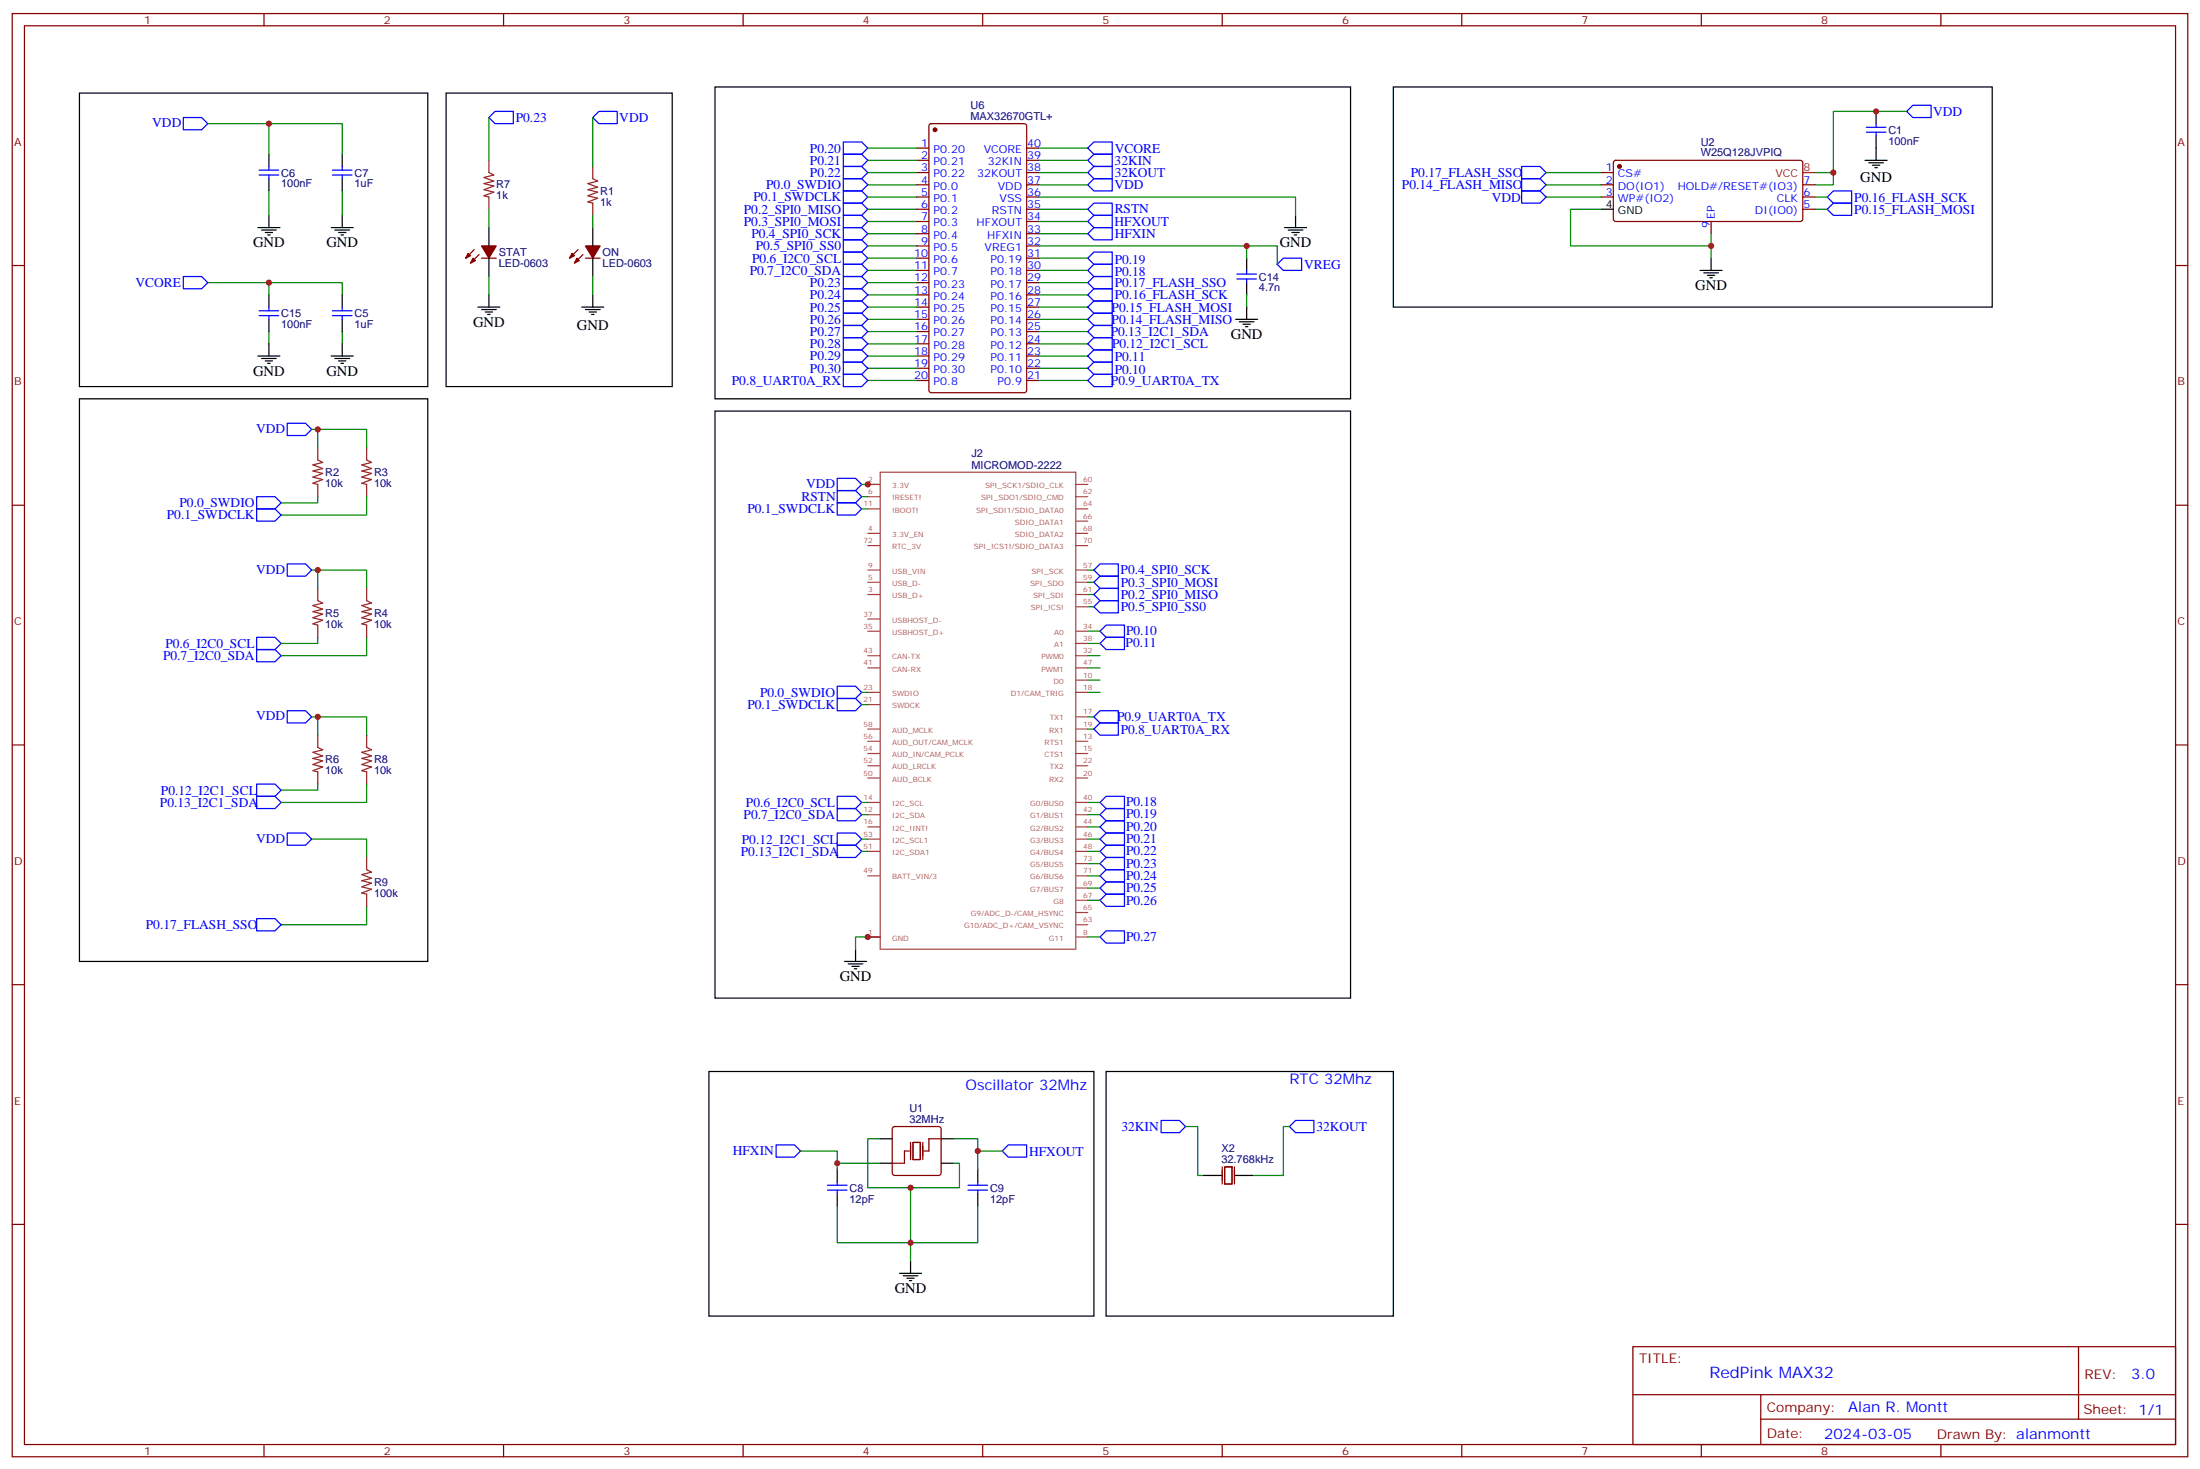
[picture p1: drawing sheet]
<svg xmlns="http://www.w3.org/2000/svg" width="635mm" height="424mm" viewBox="0 0 635 424" stroke-linecap="round" stroke-linejoin="round" font-family="sans-serif">
<g fill="none" stroke="#870000" stroke-width=".35">
<path d="M3.5 3.9h628v416.3h-628zM7.1 7.4h620.8v409.3h-620.8zM76.2 3.9v3.5M145.3 3.9v3.5M214.5 3.9v3.5M283.6 3.9v3.5M352.8 3.9v3.5M421.9 3.9v3.5M491.1 3.9v3.5M560.2 3.9v3.5M268.3 35.9l.5-.2h26.8l.7 .4v76.5l-.4 .6-27.1 .1-.6-.5-.1-76.4zM264.6 42.7h3.5"/>
<path d="M264.6 46.2h3.5M264.6 49.8h3.5M264.6 53.3h3.5M264.6 56.8h3.5M296.3 42.7h3.6M296.3 46.2h3.6M296.3 49.8h3.6M296.3 53.3h3.6M296.3 56.8h3.6M462.1 49.8h3.6M462.1 53.3h3.6M462.1 56.8h3.6"/>
<path d="M465.9 46.5l.5-.3 53.5 .1 .4 .7v16.5l-.7 .4-53.5-.1-.4-.6v-16.2zM520.3 53.3h3.6M520.3 56.8h3.6M3.5 76.6h3.6M136.9 72l-2.5 2.5M138.3 73.4l-2.5 2.5M139 74.5h4.2M166.9 72l-2.5 2.5M168.3 73.4l-2.5 2.5M169 74.5h4.2M264.6 60.4h3.5M264.6 63.9h3.5"/>
<path d="M264.6 67.4h3.5M264.6 70.9h3.5M264.6 74.5h3.5M264.6 78h3.5M296.3 60.4h3.6M296.3 63.9h3.6M296.3 67.4h3.6M296.3 70.9h3.6M296.3 74.5h3.6M296.3 78h3.6M493.9 63.9v3.5M520.3 60.4h3.6"/>
<path d="M627.9 76.6h3.6M264.6 81.5h3.5M264.6 85.1h3.5M264.6 88.6h3.5M264.6 92.1h3.5M264.6 95.6h3.5M264.6 99.2h3.5M296.3 81.5h3.6M296.3 85.1h3.6M296.3 88.6h3.6M296.3 92.1h3.6M296.3 95.6h3.6"/>
<path d="M296.3 99.2h3.6M264.6 102.7h3.5M264.6 106.2h3.5M264.6 109.7h3.5M296.3 102.7h3.6M296.3 106.2h3.6M296.3 109.7h3.6M3.5 145.7h3.6M627.9 145.7h3.6M3.5 214.9h3.6M627.9 214.9h3.6M3.5 284h3.6"/>
<path d="M627.9 284h3.6M257.8 325.2l.4-.3h12.7l.5 .3 .2 .4v12.7l-.2 .5-.5 .3h-12.7l-.5-.3-.2-.5v-12.7zM262.5 332h-1.4v3.5h-3.6M262.8 329.5v5M263.5 329.5h2.1v5h-2.1zM266.3 329.5v5M271.6 328.5h-3.5v3.5h-1.4M3.5 353.2h3.6M627.9 353.2h3.6M471.3 388.4h156.6v28.3h-156.6zM599.9 388.5v20.8M76.2 416.7v3.5"/>
<path d="M145.3 416.7v3.5M214.5 416.7v3.5M283.6 416.7v3.5M352.8 416.7v3.5M421.9 416.7v3.5M471.3 402.3h156.5M491.1 416.7v3.5M508.2 409.3h119.6M508.2 402.3v14.1M560.2 416.7v3.5"/>
</g>
<g fill="none" stroke="#000" stroke-width=".35">
<path d="M22.9 26.8h100.6v84.7h-100.6zM128.8 26.8h65.2v84.7h-65.2zM206.4 25.1h183.4v89.9h-183.4zM402.2 25.1h172.8v63.5h-172.8zM541.5 32.1v3.6M541.5 39.2v7M77.6 44.5v3.5M77.6 51.5v3.6M98.8 44.5v3.5M98.8 51.5v3.6M538.3 46.2h6.4M539.4 47h4.2"/>
<path d="M540.5 47.7h2.1M541.2 48.4h.7M74.4 65.7h6.4M75.5 66.4h4.2M76.6 67.1h2.1M77.3 67.8h.7M77.6 62.1v3.6M95.6 65.7h6.4M96.7 66.4h4.2M97.7 67.1h2.1M98.4 67.8h.7M98.8 62.1v3.6"/>
<path d="M141.1 65.7v5.2M141.1 74.5v5.3M171.1 65.7v5.2M171.1 74.5v5.3M359.8 74.5v3.5M370.8 65.7h6.3M371.8 66.4h4.3M372.9 67.1h2.1M373.6 67.8h.7M373.9 62.1v3.6M462.1 60.4h3.6M490.7 78h6.4"/>
<path d="M491.8 78.7h4.2M492.8 79.4h2.1M493.9 74.5v3.5M77.6 85.1v3.5M77.6 92.1v3.5M77.6 99.2v3.5M98.8 85.1v3.5M98.8 92.1v3.5M98.8 99.2v3.5M137.9 88.6h6.4M139 89.3h4.2M140.1 90h2.1"/>
<path d="M140.8 90.7h.7M141.1 85.1v3.5M167.9 88.6h6.4M169 89.3h4.2M170 90h2.2M170.7 90.7h.7M171.1 85.1v3.5M356.7 92.1h6.3M357.7 92.8h4.2M358.8 93.5h2.1M359.5 94.2h.7M359.8 81.5v3.6"/>
<path d="M359.8 88.6v3.5M493.5 80.1h.7M22.9 115h100.6v162.3h-100.6zM74.4 102.7h6.4M75.5 103.4h4.2M76.6 104.1h2.1M77.3 104.8h.7M95.6 102.7h6.4M96.7 103.4h4.2M97.7 104.1h2.1M98.4 104.8h.7M206.4 118.6h183.4v169.3h-183.4z"/>
<path d="M243.8 277.3h6.3M244.8 278h4.3M245.9 278.7h2.1M246.6 279.4h.7M246.9 273.8v3.5M204.6 309.1h111.1v70.5h-111.1zM319.3 309.1h82.9v70.5h-82.9zM241.7 337.3v3.5M254 328.5h3.5M254 335.5h3.5M271.6 328.5h3.6M271.6 335.5h3.6"/>
<path d="M282.2 337.3v3.5M347.5 339.1h5.3M356.3 339.1h5.3M241.7 344.3v3.6M282.2 344.3v3.6M259.6 367.3h6.4M260.7 368h4.2M261.8 368.7h2.1M262.5 369.4h.7M262.8 363.7v3.6"/>
</g>
<g fill="none" stroke="#00f" stroke-width=".35">
<path d="M52.9 33.9h5.3l1.8 1.8-1.8 1.7h-5.3zM141.1 33.9l1.8-1.8h5.3v3.6h-5.3zM172.9 32.1h5.3v3.6h-5.3l-1.8-1.8zM538.7 38.1h5.6M538.7 36.7h5.6M541.5 35.7v1M541.5 38.1v1.1M550.3 32.1l1.8-1.7h5.3v3.5h-5.3zM74.8 49.1h5.6M74.8 50.5h5.6M77.6 48v1.1M77.6 50.5v1"/>
<path d="M96 49.1h5.6M96 50.5h5.6M98.8 48v1.1M98.8 50.5v1M243.4 51.5h5.3l1.8 1.8-1.8 1.8h-5.3zM243.4 55.1h5.3l1.8 1.7-1.8 1.8h-5.3zM243.4 58.6h5.3l1.8 1.8-1.8 1.7h-5.3zM243.4 41h5.3l1.8 1.7-1.8 1.8h-5.3zM243.4 44.5h5.3l1.8 1.7-1.8 1.8h-5.3zM243.4 48h5.3l1.8 1.8-1.8 1.7h-5.3zM314 53.3l1.7-1.8h5.3v3.6h-5.3zM314 42.7l1.7-1.7h5.3v3.5h-5.3z"/>
<path d="M314 46.2l1.7-1.7h5.3v3.5h-5.3zM314 49.8l1.7-1.8h5.3v3.5h-5.3zM439.2 48h5.3l1.8 1.8-1.8 1.7h-5.3zM439.2 51.5h5.3l1.8 1.8-1.8 1.8h-5.3zM439.2 55.1h5.3l1.8 1.7-1.8 1.8h-5.3zM527.4 56.8l1.8-1.7h5.3v3.5h-5.3zM52.9 79.8h5.3l1.8 1.7-1.8 1.8h-5.3zM243.4 62.1h5.3l1.8 1.8-1.8 1.8h-5.3zM243.4 65.7h5.3l1.8 1.7-1.8 1.8h-5.3zM243.4 69.2h5.3l1.8 1.7-1.8 1.8h-5.3zM243.4 72.7h5.3l1.8 1.8-1.8 1.7h-5.3zM243.4 76.2h5.3l1.8 1.8-1.8 1.8h-5.3z"/>
<path d="M243.4 79.8h5.3l1.8 1.7-1.8 1.8h-5.3zM314 78l1.7-1.8h5.3v3.6h-5.3zM314 74.5l1.7-1.8h5.3v3.5h-5.3zM314 67.4l1.7-1.7h5.3v3.5h-5.3zM314 63.9l1.7-1.8h5.3v3.6h-5.3zM314 60.4l1.7-1.8h5.3v3.5h-5.3zM357 79.1h5.7M359.8 78v1.1M368.7 76.2l1.7-1.7h5.3v3.5h-5.3zM527.4 60.4l1.8-1.8h5.3v3.5h-5.3zM74.8 89.6h5.6M74.8 91.1h5.6"/>
<path d="M77.6 88.6v1M77.6 91.1v1M96 89.6h5.6M96 91.1h5.6M98.8 88.6v1M98.8 91.1v1M243.4 97.4h5.3l1.8 1.8-1.8 1.7h-5.3zM243.4 93.9h5.3l1.8 1.7-1.8 1.8h-5.3zM243.4 90.3h5.3l1.8 1.8-1.8 1.8h-5.3zM243.4 86.8h5.3l1.8 1.8-1.8 1.7h-5.3zM243.4 83.3h5.3l1.8 1.8-1.8 1.7h-5.3zM314 88.6l1.7-1.8h5.3v3.5h-5.3z"/>
<path d="M314 92.1l1.7-1.8h5.3v3.6h-5.3zM314 95.6l1.7-1.7h5.3v3.5h-5.3zM314 99.2l1.7-1.8h5.3v3.5h-5.3zM314 85.1l1.7-1.8h5.3v3.5h-5.3zM314 81.5l1.7-1.7h5.3v3.5h-5.3zM357 80.5h5.7M359.8 80.5v1M243.4 108h5.3l1.8 1.7-1.8 1.8h-5.3zM243.4 104.5h5.3l1.8 1.7-1.8 1.8h-5.3zM243.4 100.9h5.3l1.8 1.8-1.8 1.8h-5.3zM314 102.7l1.7-1.8h5.3v3.6h-5.3zM314 106.2l1.7-1.7h5.3v3.5h-5.3z"/>
<path d="M315.7 108h5.3v3.5h-5.3l-1.7-1.8zM82.9 122.1h5.3l1.8 1.8-1.8 1.7h-5.3zM241.7 138h5.2l1.8 1.7-1.8 1.8h-5.2zM74.1 143.3h5.3l1.7 1.7-1.7 1.8h-5.3zM74.1 146.8h5.3l1.7 1.8-1.7 1.7h-5.3zM241.7 141.5h5.2l1.8 1.8-1.8 1.7h-5.2zM241.7 145h5.2l1.8 1.8-1.8 1.8h-5.2zM82.9 162.7h5.3l1.8 1.7-1.8 1.8h-5.3zM315.7 175l1.8-1.8h5.3v3.6h-5.3zM317.5 166.2h5.3v3.5h-5.3l-1.8-1.7zM317.5 162.7h5.3v3.5h-5.3l-1.8-1.8zM317.5 169.7h5.3v3.5h-5.3l-1.8-1.7z"/>
<path d="M74.1 187.4h5.3l1.7 1.7-1.7 1.8h-5.3zM74.1 183.8h5.3l1.7 1.8-1.7 1.8h-5.3zM241.7 197.9h5.2l1.8 1.8-1.8 1.8h-5.2zM317.5 185.6l1.8-1.8h5.3v3.6h-5.3zM319.3 180.3h5.3v3.5h-5.3l-1.8-1.7zM82.9 205h5.3l1.8 1.8-1.8 1.7h-5.3zM241.7 201.5h5.2l1.8 1.7-1.8 1.8h-5.2zM317.5 208.5h5.3v3.6h-5.3l-1.8-1.8zM317.5 205h5.3v3.5h-5.3l-1.8-1.7zM74.1 226.2h5.3l1.7 1.7-1.7 1.8h-5.3zM74.1 229.7h5.3l1.7 1.8-1.7 1.7h-5.3zM241.7 229.7h5.2l1.8 1.8-1.8 1.7h-5.2z"/>
<path d="M241.7 233.2h5.2l1.8 1.8-1.8 1.7h-5.2zM319.3 233.2h5.3v3.5h-5.3l-1.8-1.7zM319.3 229.7h5.3v3.5h-5.3l-1.8-1.7zM319.3 236.7h5.3v3.6h-5.3l-1.8-1.8zM82.9 240.3h5.3l1.8 1.7-1.8 1.8h-5.3zM241.7 240.3h5.2l1.8 1.7-1.8 1.8h-5.2zM241.7 243.8h5.2l1.8 1.8-1.8 1.7h-5.2zM317.5 245.6l1.8-1.8h5.3v3.5h-5.3zM317.5 259.7l1.8-1.8h5.3v3.5h-5.3zM319.3 240.3h5.3v3.5h-5.3l-1.8-1.8zM319.3 250.9h5.3v3.5h-5.3l-1.8-1.8zM319.3 254.4h5.3v3.5h-5.3l-1.8-1.7z"/>
<path d="M319.3 247.3h5.3v3.6h-5.3l-1.8-1.8zM74.1 265h5.3l1.7 1.7-1.7 1.8h-5.3zM319.3 268.5h5.3v3.5h-5.3l-1.8-1.7zM224 330.2h5.3l1.8 1.8-1.8 1.8h-5.3zM289.3 332l1.7-1.8h5.3v3.6h-5.3zM335.1 323.2h5.3l1.8 1.7-1.8 1.8h-5.3zM372.2 324.9l1.7-1.7h5.3v3.5h-5.3zM238.8 341.9h5.7M238.8 343.3h5.7M241.7 340.8v1.1M241.7 343.3v1M279.4 341.9h5.6"/>
<path d="M279.4 343.3h5.6M282.2 340.8v1.1M282.2 343.3v1"/>
</g>
<g fill="none" stroke="#008700" stroke-width=".35">
<path d="M60 35.7h17.6v8.8M77.6 35.7h21.2v8.8M141.1 33.9v12.3M171.1 33.9v14.1M550.3 32.1h-21.1v17.7h-5.3M77.6 55.1v7M98.8 55.1v7M250.5 56.8h14.1M250.5 53.3h14.1M250.5 49.8h14.1M250.5 46.2h14.1M250.5 42.7h14.1"/>
<path d="M299.9 56.8h74v5.3M299.9 53.3h14.1M299.9 49.8h14.1M299.9 46.2h14.1M299.9 42.7h14.1M446.3 56.8h15.8M446.3 53.3h15.8M446.3 49.8h15.8M523.9 56.8h3.5M529.2 49.8v3.5h-5.3M141.1 60.4v5.3M141.1 79.8v5.3"/>
<path d="M171.1 62.1v3.6M171.1 79.8v5.3M250.5 78h14.1M250.5 74.5h14.1M250.5 70.9h14.1M250.5 67.4h14.1M250.5 63.9h14.1M250.5 60.4h14.1M299.9 70.9h59.9v3.6M299.9 78h14.1M299.9 74.5h14.1M299.9 67.4h14.1"/>
<path d="M299.9 63.9h14.1M299.9 60.4h14.1M359.8 70.9h8.9v5.3M462.1 60.4h-8.8v10.5h40.6v-3.5M493.9 70.9v3.6M523.9 60.4h3.5M60 81.5h38.8v3.6M77.6 81.5v3.6M77.6 95.6v3.6M98.8 95.6v3.6M250.5 99.2h14.1M250.5 95.6h14.1"/>
<path d="M250.5 92.1h14.1M250.5 88.6h14.1M250.5 81.5h14.1M250.5 85.1h14.1M299.9 99.2h14.1M299.9 95.6h14.1M299.9 92.1h14.1M299.9 88.6h14.1M299.9 81.5h14.1M299.9 85.1h14.1M359.8 85.1v3.5M250.5 109.7h14.1"/>
<path d="M250.5 106.2h14.1M250.5 102.7h14.1M299.9 109.7h14.1M299.9 106.2h14.1M299.9 102.7h14.1M90 123.9h1.7v5.3M91.7 123.9h14.1v5.3M248.7 139.7h1.8M91.7 143.3v1.7h-10.6M105.8 143.3v5.3h-24.7M248.7 143.3h1.8M248.7 146.8h1.8"/>
<path d="M90 164.4h1.7v5.3M91.7 164.4h14.1v5.3M314 175h1.7M314 171.5h1.7M314 168h1.7M314 164.4h1.7M91.7 183.8v1.8h-10.6M105.8 183.8v5.3h-24.7M248.7 199.7h1.8M314 199.7h3.5M314 196.2h3.5M314 192.7h3.5"/>
<path d="M314 189.1h3.5M314 185.6h3.5M314 182.1h3.5M90 206.8h1.7v5.3M91.7 206.8h14.1v5.3M248.7 203.2h1.8M314 210.3h1.7M314 206.8h1.7M91.7 226.2v1.7h-10.6M105.8 226.2v5.3h-24.7M248.7 231.5h1.8M248.7 235h1.8"/>
<path d="M314 231.5h3.5M314 235h3.5M314 238.5h3.5M90 242h15.8v5.3M248.7 242h1.8M248.7 245.6h1.8M314 242h3.5M314 245.6h3.5M314 259.7h3.5M314 256.2h3.5M314 252.6h3.5M314 249.1h3.5"/>
<path d="M105.8 261.4v5.3h-24.7M250.5 270.3h-3.6v3.5M314 270.3h3.5M231.1 332h10.6v3.5M254 335.5h-12.3v1.8M254 328.5h-3.5v14.1h12.3v21.1M275.2 328.5h7v3.5h7.1M275.2 335.5h1.7v7.1h-14.1M282.2 332v5.3M342.2 324.9h3.5v14.2h1.8M372.2 324.9h-1.8v14.2h-8.8M241.7 347.9v10.6h40.5v-10.6"/>
</g>
<g fill="#870000" stroke="#870000" stroke-width=".35">
<path d="M135.1 73.1l.7 .7-1.4 .7z"/>
<path d="M136.5 74.5l.7 .7-1.4 .7z"/>
<path d="M139 70.9h4.2l-2.1 3.6z"/>
<path d="M165.1 73.1l.7 .7-1.4 .7z"/>
<path d="M166.5 74.5l.7 .7-1.4 .7z"/>
<path d="M169 70.9h4.2l-2.1 3.6z"/>
<circle cx="269.9" cy="37.4" r=".53"/>
<circle cx="467.4" cy="48" r=".53"/>
</g>
<path d="M141.1 46.2v3.6l1.4 .7-2.8 .7 2.8 1-2.8 .8 2.8 .7-2.8 1 2.8 .7-2.8 1.1 1.4 .3v3.6M171.1 48v3.5l1.4 .7-2.8 .8 2.8 1-2.8 .7 2.8 .7-2.8 1.1 2.8 .7-2.8 1 1.4 .4v3.5M91.7 129.2v3.5l1.4 .7-2.8 .7 2.8 1-2.8 .8 2.8 .7-2.8 1 2.8 .7-2.8 1.1 1.4 .3v3.6M105.8 129.2v3.5l1.4 .7-2.8 .7 2.8 1-2.8 .8 2.8 .7-2.8 1 2.8 .7-2.8 1.1 1.4 .3v3.6M91.7 169.7v3.5l1.4 .8-2.8 .7 2.8 1-2.8 .7 2.8 .7-2.8 1.1 2.8 .7-2.8 1.1 1.4 .3v3.5M105.8 169.7v3.5l1.4 .8-2.8 .7 2.8 1-2.8 .7 2.8 .7-2.8 1.1 2.8 .7-2.8 1.1 1.4 .3v3.5M91.7 212.1v3.5l1.4 .7-2.8 .7 2.8 1.1-2.8 .7 2.8 .7-2.8 1 2.8 .7-2.8 1.1 1.4 .3v3.6M105.8 212.1v3.5l1.4 .7-2.8 .7 2.8 1.1-2.8 .7 2.8 .7-2.8 1 2.8 .7-2.8 1.1 1.4 .3v3.6M105.8 247.3v3.6l1.4 .7-2.8 .7 2.8 1-2.8 .7 2.8 .7-2.8 1.1 2.8 .7-2.8 1.1 1.4 .3v3.5" fill="none" stroke="#8c2424" stroke-width=".35"/>
<path d="M352.8 336.6v4.9M353.5 336.6h2.1v4.9h-2.1zM356.3 336.6v4.9" fill="none" stroke="#871200" stroke-width=".35"/>
<g fill="none" stroke="#a64a4a" stroke-width=".35">
<path d="M250.5 139.7h3.4M254.1 136.2h56.4v137.6h-56.4zM310.5 139.7h3.5M250.5 143.3h3.4M250.5 146.8h3.4M250.5 153.8h3.4M250.5 157.4h3.4M310.5 143.3h3.5M310.5 150.3h3.5M310.5 146.8h3.5M310.5 153.8h3.5M310.5 157.4h3.5"/>
<path d="M250.5 164.4h3.4M250.5 168h3.4M250.5 171.5h3.4M250.5 178.5h3.4M310.5 164.4h3.5M310.5 168h3.5M310.5 171.5h3.5M310.5 175h3.5M250.5 199.7h3.4M250.5 182.1h3.4M250.5 192.7h3.4M250.5 189.1h3.4"/>
<path d="M310.5 196.2h3.5M310.5 199.7h3.5M310.5 185.6h3.5M310.5 182.1h3.5M310.5 192.7h3.5M310.5 189.1h3.5M250.5 210.3h3.4M250.5 203.2h3.4M250.5 217.3h3.4M250.5 213.8h3.4M310.5 210.3h3.5M310.5 206.8h3.5"/>
<path d="M310.5 217.3h3.5M310.5 213.8h3.5M250.5 238.5h3.4M250.5 231.5h3.4M250.5 235h3.4M250.5 224.4h3.4M250.5 220.9h3.4M310.5 238.5h3.5M310.5 231.5h3.5M310.5 235h3.5M310.5 224.4h3.5M310.5 220.9h3.5"/>
<path d="M250.5 252.6h3.4M250.5 242h3.4M250.5 245.6h3.4M310.5 252.6h3.5M310.5 242h3.5M310.5 245.6h3.5M310.5 249.1h3.5M310.5 256.2h3.5M310.5 259.7h3.5M250.5 270.3h3.4M310.5 270.3h3.5M310.5 263.2h3.5"/>
<path d="M310.5 266.7h3.5"/>
</g>
<path d="M520.3 49.8h3.6" fill="none" stroke="#f00" stroke-width=".35"/>
<g fill="#c00">
<circle cx="77.6" cy="35.7" r=".88"/>
<circle cx="77.6" cy="81.5" r=".88"/>
<circle cx="262.8" cy="358.5" r=".88"/>
<circle cx="282.2" cy="332" r=".88"/>
<circle cx="241.7" cy="335.5" r=".88"/>
<circle cx="262.8" cy="342.6" r=".88"/>
<circle cx="250.5" cy="270.3" r=".88"/>
<circle cx="250.5" cy="139.7" r=".88"/>
<circle cx="359.8" cy="70.9" r=".88"/>
<circle cx="91.7" cy="123.9" r=".88"/>
<circle cx="91.7" cy="164.4" r=".88"/>
<circle cx="91.7" cy="206.8" r=".88"/>
<circle cx="529.2" cy="49.8" r=".88"/>
<circle cx="493.9" cy="70.9" r=".88"/>
<circle cx="541.5" cy="32.1" r=".88"/>
</g>
<text font-size="4.6" fill="#00f" x="493.4" y="397.5">RedPink MAX32</text>
<g font-size="4.2">
<text x="536.9" y="52.4">GND</text>
<text x="73" y="71.3">GND</text>
<text x="94.2" y="71.3">GND</text>
<text x="369.4" y="71.3">GND</text>
<text x="489.3" y="83.6">GND</text>
<text x="136.5" y="94.2">GND</text>
<text x="166.5" y="95.3">GND</text>
<text x="355.2" y="97.8">GND</text>
<text x="73" y="108.3">GND</text>
<text x="94.2" y="108.3">GND</text>
<text x="242.4" y="283">GND</text>
<text x="258.2" y="372.9">GND</text>
</g>
<g font-size="4.2" fill="#00f">
<text x="278.7" y="314.4">Oscillator 32Mhz</text>
<text x="372.2" y="312.6">RTC 32Mhz</text>
<text x="615.1" y="397.7">3.0</text>
<text x="533.5" y="407.3">Alan R. Montt</text>
<text x="526.6" y="415.1">2024-03-05</text>
</g>
<g font-size="3.9" fill="#00f">
<text x="148.9" y="35.1">P0.23</text>
<text x="178.8" y="35.2">VDD</text>
<text x="558" y="33.4">VDD</text>
<text x="44" y="36.7">VDD</text>
<text x="233.8" y="44">P0.20</text>
<text x="233.8" y="47.5">P0.21</text>
<text x="321.7" y="47.5">32KIN</text>
<text x="321.7" y="44">VCORE</text>
<text x="233.8" y="51">P0.22</text>
<text x="321.7" y="51.1">32KOUT</text>
<text x="407.2" y="51.1">P0.17_FLASH_SSO</text>
<text x="217.5" y="58.1">P0.1_SWDCLK</text>
<text x="221.1" y="54.6">P0.0_SWDIO</text>
<text x="321.7" y="54.6">VDD</text>
<text x="404.7" y="54.6">P0.14_FLASH_MISO</text>
<text x="430.6" y="58.1">VDD</text>
<text x="535.2" y="58.1">P0.16_FLASH_SCK</text>
<text x="214.7" y="61.6">P0.2_SPI0_MISO</text>
<text x="214.7" y="65.2">P0.3_SPI0_MOSI</text>
<text x="321.7" y="65.1">HFXOUT</text>
<text x="321.7" y="61.6">RSTN</text>
<text x="535.2" y="61.7">P0.15_FLASH_MOSI</text>
<text x="216.9" y="68.7">P0.4_SPI0_SCK</text>
<text x="321.7" y="68.7">HFXIN</text>
<text x="217.1" y="75.7">P0.6_I2C0_SCL</text>
<text x="218.1" y="72.2">P0.5_SPI0_SS0</text>
<text x="321.7" y="76">P0.19</text>
<text x="376.4" y="77.6">VREG</text>
<text x="39.1" y="82.7">VCORE</text>
<text x="216.4" y="79.3">P0.7_I2C0_SDA</text>
<text x="233.8" y="82.8">P0.23</text>
<text x="321.7" y="79.6">P0.18</text>
<text x="321.7" y="82.8">P0.17_FLASH_SSO</text>
<text x="233.8" y="89.9">P0.25</text>
<text x="233.8" y="86.3">P0.24</text>
<text x="320.8" y="89.9">P0.15_FLASH_MOSI</text>
<text x="321.8" y="86.4">P0.16_FLASH_SCK</text>
<text x="233.8" y="93.4">P0.26</text>
<text x="320.8" y="93.4">P0.14_FLASH_MISO</text>
<text x="233.8" y="100.4">P0.28</text>
<text x="233.8" y="96.9">P0.27</text>
<text x="320.6" y="96.9">P0.13_I2C1_SDA</text>
<text x="321" y="100.4">P0.12_I2C1_SCL</text>
<text x="233.8" y="107.5">P0.30</text>
<text x="233.8" y="104">P0.29</text>
<text x="321.7" y="104.2">P0.11</text>
<text x="321.7" y="107.8">P0.10</text>
<text x="211.2" y="111">P0.8_UART0A_RX</text>
<text x="320.7" y="111">P0.9_UART0A_TX</text>
<text x="73.9" y="124.9">VDD</text>
<text x="232.7" y="140.8">VDD</text>
<text x="48.2" y="149.8">P0.1_SWDCLK</text>
<text x="51.8" y="146.3">P0.0_SWDIO</text>
<text x="215.7" y="148.1">P0.1_SWDCLK</text>
<text x="231.3" y="144.5">RSTN</text>
<text x="73.9" y="165.5">VDD</text>
<text x="323.4" y="165.7">P0.4_SPI0_SCK</text>
<text x="323.5" y="169.3">P0.3_SPI0_MOSI</text>
<text x="323.5" y="172.7">P0.2_SPI0_MISO</text>
<text x="323.5" y="176.2">P0.5_SPI0_SS0</text>
<text x="325" y="183.1">P0.10</text>
<text x="47.1" y="190.4">P0.7_I2C0_SDA</text>
<text x="47.7" y="186.9">P0.6_I2C0_SCL</text>
<text x="324.9" y="186.7">P0.11</text>
<text x="219.4" y="201">P0.0_SWDIO</text>
<text x="73.9" y="207.8">VDD</text>
<text x="215.7" y="204.5">P0.1_SWDCLK</text>
<text x="322.4" y="208">P0.9_UART0A_TX</text>
<text x="323.5" y="211.6">P0.8_UART0A_RX</text>
<text x="46.2" y="232.8">P0.13_I2C1_SDA</text>
<text x="46.4" y="229.2">P0.12_I2C1_SCL</text>
<text x="215.3" y="232.7">P0.6_I2C0_SCL</text>
<text x="325" y="232.4">P0.18</text>
<text x="214.6" y="236.3">P0.7_I2C0_SDA</text>
<text x="325" y="235.9">P0.19</text>
<text x="325" y="239.6">P0.20</text>
<text x="73.9" y="243.1">VDD</text>
<text x="214.1" y="243.3">P0.12_I2C1_SCL</text>
<text x="325" y="243.2">P0.21</text>
<text x="213.8" y="246.9">P0.13_I2C1_SDA</text>
<text x="325" y="246.7">P0.22</text>
<text x="325" y="250.4">P0.23</text>
<text x="325" y="253.9">P0.24</text>
<text x="325" y="257.4">P0.25</text>
<text x="325" y="260.9">P0.26</text>
<text x="42.1" y="268">P0.17_FLASH_SSO</text>
<text x="325" y="271.5">P0.27</text>
<text x="323.7" y="326.2">32KIN</text>
<text x="379.9" y="326.3">32KOUT</text>
<text x="211.5" y="333.2">HFXIN</text>
<text x="297" y="333.3">HFXOUT</text>
</g>
<g font-size="3.9" fill="#800">
<text x="473.1" y="393">TITLE:</text>
<text x="601.7" y="397.7">REV:</text>
<text x="510" y="407.2">Company:</text>
<text x="601.4" y="407.8">Sheet: 1/1</text>
<text x="510" y="414.9">Date:</text>
<text x="559" y="415">Drawn By: alanmontt</text>
</g>
<g font-size="3.2" fill="#800">
<text x="41.6" y="6.9">1</text>
<text x="110.8" y="6.9">2</text>
<text x="179.9" y="6.9">3</text>
<text x="249.1" y="6.9">4</text>
<text x="318.2" y="6.9">5</text>
<text x="387.3" y="6.9">6</text>
<text x="456.5" y="6.9">7</text>
<text x="525.6" y="6.9">8</text>
<text x="4.1" y="42">A</text>
<text x="628.5" y="42">A</text>
<text x="4.1" y="111.2">B</text>
<text x="628.5" y="111.2">B</text>
<text x="4.1" y="180.3">C</text>
<text x="628.5" y="180.3">C</text>
<text x="4.1" y="249.4">D</text>
<text x="628.5" y="249.4">D</text>
<text x="4.1" y="318.6">E</text>
<text x="628.5" y="318.6">E</text>
<text x="41.6" y="419.7">1</text>
<text x="110.8" y="419.7">2</text>
<text x="179.9" y="419.7">3</text>
<text x="249.1" y="419.7">4</text>
<text x="318.2" y="419.7">5</text>
<text x="387.3" y="419.7">6</text>
<text x="456.5" y="419.7">7</text>
<text x="525.6" y="419.7">8</text>
</g>
<g font-size="3.2" fill="#000080">
<text x="280.1" y="34.6">MAX32670GTL+</text>
<text x="280.1" y="31.4">U6</text>
<text x="545" y="41.7">100nF</text>
<text x="545" y="38.6">C1</text>
<text x="490.9" y="45.1">W25Q128JVPIQ</text>
<text x="490.9" y="42.1">U2</text>
<text x="81.1" y="51">C6</text>
<text x="102.3" y="51">C7</text>
<text x="81.1" y="54.1">100nF</text>
<text x="102.3" y="54.1">1uF</text>
<text x="143.2" y="57.5">1k</text>
<text x="143.2" y="54.4">R7</text>
<text x="173.2" y="59.3">1k</text>
<text x="173.2" y="56.1">R1</text>
<text x="143.9" y="77.1">LED-0603</text>
<text x="143.9" y="73.8">STAT</text>
<text x="173.9" y="77.1">LED-0603</text>
<text x="173.9" y="73.8">ON</text>
<text x="363.4" y="81">C14</text>
<text x="363.4" y="84">4.7n</text>
<text x="81.1" y="94.6">100nF</text>
<text x="81.1" y="91.6">C15</text>
<text x="102.3" y="94.6">1uF</text>
<text x="102.3" y="91.6">C5</text>
<text x="280.4" y="131.9">J2</text>
<text x="93.8" y="137.3">R2</text>
<text x="107.9" y="137.3">R3</text>
<text x="280.4" y="135.1">MICROMOD-2222</text>
<text x="93.8" y="140.4">10k</text>
<text x="107.9" y="140.4">10k</text>
<text x="93.8" y="177.8">R5</text>
<text x="107.9" y="177.8">R4</text>
<text x="93.8" y="181">10k</text>
<text x="107.9" y="181">10k</text>
<text x="93.8" y="220.2">R6</text>
<text x="107.9" y="220.2">R8</text>
<text x="93.8" y="223.3">10k</text>
<text x="107.9" y="223.3">10k</text>
<text x="107.9" y="255.4">R9</text>
<text x="107.9" y="258.6">100k</text>
<text x="262.5" y="323.9">32MHz</text>
<text x="262.5" y="320.7">U1</text>
<text x="352.5" y="335.5">32.768kHz</text>
<text x="352.5" y="332.3">X2</text>
<text x="245.2" y="346.9">12pF</text>
<text x="245.2" y="343.8">C8</text>
<text x="285.8" y="346.9">12pF</text>
<text x="285.8" y="343.8">C9</text>
</g>
<g font-size="3.2" fill="#00f">
<text x="265.9" y="45.9">2</text>
<text x="265.9" y="42.4">1</text>
<text x="269.4" y="47.7">P0.21</text>
<text x="269.4" y="44.1">P0.20</text>
<text x="283.9" y="44.1">VCORE</text>
<text x="285.1" y="47.7">32KIN</text>
<text x="296.5" y="42.4">40</text>
<text x="296.5" y="45.9">39</text>
<text x="265.9" y="53">4</text>
<text x="265.9" y="49.4">3</text>
<text x="269.4" y="51.2">P0.22</text>
<text x="282" y="51.2">32KOUT</text>
<text x="296.5" y="49.4">38</text>
<text x="296.5" y="53">37</text>
<text x="463.5" y="49.4">1</text>
<text x="463.5" y="53">2</text>
<text x="467" y="51.2">CS#</text>
<text x="520.5" y="53">7</text>
<text x="265.9" y="56.5">5</text>
<text x="269.4" y="58.2">P0.1</text>
<text x="269.4" y="54.7">P0.0</text>
<text x="288" y="54.7">VDD</text>
<text x="288.5" y="58.2">VSS</text>
<text x="296.5" y="56.5">36</text>
<text x="463.5" y="56.5">3</text>
<text x="467" y="54.7">DO(IO1)</text>
<text x="467" y="58.2">WP#(IO2)</text>
<text x="484.2" y="54.7">HOLD#/RESET#(IO3)</text>
<text x="512.9" y="58.2">CLK</text>
<text x="520.5" y="56.5">6</text>
<text x="265.9" y="63.5">7</text>
<text x="265.9" y="60">6</text>
<text x="269.4" y="65.3">P0.3</text>
<text x="269.4" y="61.8">P0.2</text>
<text x="281.9" y="65.3">HFXOUT</text>
<text x="286.3" y="61.8">RSTN</text>
<text x="296.5" y="60">35</text>
<text x="296.5" y="63.5">34</text>
<text x="493.5" y="65.9" transform="rotate(-90 493.5 65.9)">9</text>
<text x="494.9" y="63.2" transform="rotate(-90 494.9 63.2)">EP</text>
<text x="506.5" y="61.8">DI(IO0)</text>
<text x="520.5" y="60">5</text>
<text x="265.9" y="70.6">9</text>
<text x="265.9" y="67.1">8</text>
<text x="269.4" y="68.8">P0.4</text>
<text x="284.9" y="68.8">HFXIN</text>
<text x="296.5" y="67.1">33</text>
<text x="296.5" y="70.6">32</text>
<text x="263.9" y="77.6">11</text>
<text x="263.9" y="74.1">10</text>
<text x="269.4" y="75.9">P0.6</text>
<text x="269.4" y="72.4">P0.5</text>
<text x="284.2" y="72.4">VREG1</text>
<text x="285.9" y="75.9">P0.19</text>
<text x="296.5" y="74.1">31</text>
<text x="296.5" y="77.6">30</text>
<text x="263.9" y="81.2">12</text>
<text x="269.4" y="82.9">P0.23</text>
<text x="269.4" y="79.4">P0.7</text>
<text x="285.9" y="79.4">P0.18</text>
<text x="285.9" y="82.9">P0.17</text>
<text x="296.5" y="81.2">29</text>
<text x="263.9" y="88.2">14</text>
<text x="263.9" y="84.7">13</text>
<text x="269.4" y="90">P0.25</text>
<text x="269.4" y="86.5">P0.24</text>
<text x="285.9" y="86.5">P0.16</text>
<text x="285.9" y="90">P0.15</text>
<text x="296.5" y="84.7">28</text>
<text x="296.5" y="88.2">27</text>
<text x="263.9" y="95.3">16</text>
<text x="263.9" y="91.8">15</text>
<text x="269.4" y="93.5">P0.26</text>
<text x="285.9" y="93.5">P0.14</text>
<text x="296.5" y="91.8">26</text>
<text x="296.5" y="95.3">25</text>
<text x="263.9" y="98.8">17</text>
<text x="269.4" y="100.6">P0.28</text>
<text x="269.4" y="97">P0.27</text>
<text x="285.9" y="97">P0.13</text>
<text x="285.9" y="100.6">P0.12</text>
<text x="296.5" y="98.8">24</text>
<text x="263.9" y="105.9">19</text>
<text x="263.9" y="102.3">18</text>
<text x="269.4" y="107.6">P0.30</text>
<text x="269.4" y="104.1">P0.29</text>
<text x="285.9" y="104.1">P0.11</text>
<text x="285.9" y="107.6">P0.10</text>
<text x="296.5" y="102.3">23</text>
<text x="296.5" y="105.9">22</text>
<text x="263.9" y="109.4">20</text>
<text x="269.4" y="111.2">P0.8</text>
<text x="287.9" y="111.2">P0.9</text>
<text x="296.5" y="109.4">21</text>
</g>
<g font-size="3.2" fill="#f00">
<text x="512.4" y="51.2">VCC</text>
<text x="520.5" y="49.4">8</text>
</g>
<g font-size="3.2">
<text x="463.5" y="60">4</text>
<text x="467" y="61.8">GND</text>
</g>
<g font-size="2.1" fill="#a54b4b">
<text x="250.6" y="142.6">6</text>
<text x="250.6" y="139">2</text>
<text x="257.5" y="140.8">3.3V</text>
<text x="284.3" y="140.8">SPI_SCK1/SDIO_CLK</text>
<text x="312.6" y="139">60</text>
<text x="312.6" y="142.6">62</text>
<text x="249.2" y="146.1">11</text>
<text x="257.5" y="147.8">!BOOT!</text>
<text x="257.5" y="144.3">!RESET!</text>
<text x="281.7" y="147.8">SPI_SDI1/SDIO_DATA0</text>
<text x="283.2" y="144.3">SPI_SDO1/SDIO_CMD</text>
<text x="312.6" y="149.6">66</text>
<text x="312.6" y="146.1">64</text>
<text x="250.6" y="153.2">4</text>
<text x="257.5" y="154.9">3.3V_EN</text>
<text x="292.9" y="151.4">SDIO_DATA1</text>
<text x="292.9" y="154.9">SDIO_DATA2</text>
<text x="312.6" y="153.2">68</text>
<text x="249.2" y="156.7">72</text>
<text x="257.5" y="158.4">RTC_3V</text>
<text x="281.1" y="158.4">SPI_!CS1!/SDIO_DATA3</text>
<text x="312.6" y="156.7">70</text>
<text x="250.6" y="167.3">5</text>
<text x="250.6" y="163.7">9</text>
<text x="257.5" y="165.5">USB_VIN</text>
<text x="297.7" y="165.5">SPI_SCK</text>
<text x="312.6" y="163.7">57</text>
<text x="312.6" y="167.3">59</text>
<text x="250.6" y="170.8">3</text>
<text x="257.5" y="172.5">USB_D+</text>
<text x="257.5" y="169">USB_D-</text>
<text x="297.4" y="169">SPI_SDO</text>
<text x="298.2" y="172.5">SPI_SDI</text>
<text x="312.6" y="170.8">61</text>
<text x="249.2" y="177.8">37</text>
<text x="257.5" y="179.6">USBHOST_D-</text>
<text x="297.5" y="176.1">SPI_!CS!</text>
<text x="312.6" y="174.3">55</text>
<text x="249.2" y="181.4">35</text>
<text x="257.5" y="183.1">USBHOST_D+</text>
<text x="304.3" y="183.1">A0</text>
<text x="312.6" y="184.9">38</text>
<text x="312.6" y="181.4">34</text>
<text x="249.2" y="192">41</text>
<text x="249.2" y="188.4">43</text>
<text x="257.5" y="190.2">CAN-TX</text>
<text x="300.6" y="190.2">PWM0</text>
<text x="304.3" y="186.6">A1</text>
<text x="312.6" y="192">47</text>
<text x="312.6" y="188.4">32</text>
<text x="257.5" y="193.7">CAN-RX</text>
<text x="300.6" y="193.7">PWM1</text>
<text x="304.1" y="197.2">D0</text>
<text x="312.6" y="195.5">10</text>
<text x="249.2" y="202.5">21</text>
<text x="249.2" y="199">23</text>
<text x="257.5" y="200.7">SWDIO</text>
<text x="291.8" y="200.7">D1/CAM_TRIG</text>
<text x="312.6" y="199">18</text>
<text x="249.2" y="209.6">58</text>
<text x="257.5" y="204.3">SWDCK</text>
<text x="303" y="207.8">TX1</text>
<text x="312.6" y="209.6">19</text>
<text x="312.6" y="206.1">17</text>
<text x="249.2" y="213.1">56</text>
<text x="257.5" y="211.3">AUD_MCLK</text>
<text x="257.5" y="214.9">AUD_OUT/CAM_MCLK</text>
<text x="301.5" y="214.9">RTS1</text>
<text x="302.8" y="211.3">RX1</text>
<text x="312.6" y="213.1">13</text>
<text x="249.2" y="216.7">54</text>
<text x="249.2" y="220.2">52</text>
<text x="257.5" y="218.4">AUD_IN/CAM_PCLK</text>
<text x="257.5" y="221.9">AUD_LRCLK</text>
<text x="301.5" y="218.4">CTS1</text>
<text x="303" y="221.9">TX2</text>
<text x="312.6" y="216.7">15</text>
<text x="312.6" y="220.2">22</text>
<text x="249.2" y="223.7">50</text>
<text x="257.5" y="225.4">AUD_BCLK</text>
<text x="302.8" y="225.4">RX2</text>
<text x="312.6" y="223.7">20</text>
<text x="249.2" y="230.8">14</text>
<text x="257.5" y="232.5">I2C_SCL</text>
<text x="297.3" y="232.5">G0/BUS0</text>
<text x="312.6" y="230.8">40</text>
<text x="249.2" y="237.8">16</text>
<text x="249.2" y="234.3">12</text>
<text x="257.5" y="239.6">I2C_!INT!</text>
<text x="257.5" y="236">I2C_SDA</text>
<text x="297.3" y="236">G1/BUS1</text>
<text x="297.3" y="239.6">G2/BUS2</text>
<text x="312.6" y="234.3">42</text>
<text x="312.6" y="237.8">44</text>
<text x="249.2" y="241.3">53</text>
<text x="249.2" y="244.9">51</text>
<text x="257.5" y="243.1">I2C_SCL1</text>
<text x="297.3" y="243.1">G3/BUS3</text>
<text x="312.6" y="241.3">46</text>
<text x="312.6" y="244.9">48</text>
<text x="249.2" y="251.9">49</text>
<text x="257.5" y="246.6">I2C_SDA1</text>
<text x="297.3" y="246.6">G4/BUS4</text>
<text x="297.3" y="250.1">G5/BUS5</text>
<text x="312.6" y="248.4">73</text>
<text x="312.6" y="251.9">71</text>
<text x="257.5" y="253.7">BATT_VIN/3</text>
<text x="297.3" y="253.7">G6/BUS6</text>
<text x="297.3" y="257.2">G7/BUS7</text>
<text x="312.6" y="255.5">69</text>
<text x="304.1" y="260.7">G8</text>
<text x="312.6" y="259">67</text>
<text x="312.6" y="262.5">65</text>
<text x="250.6" y="269.6">1</text>
<text x="278.3" y="267.8">G10/ADC_D+/CAM_VSYNC</text>
<text x="280.2" y="264.2">G9/ADC_D-/CAM_HSYNC</text>
<text x="312.6" y="269.6">8</text>
<text x="312.6" y="266">63</text>
<text x="257.5" y="271.3">GND</text>
<text x="302.8" y="271.3">G11</text>
</g>
</svg>
